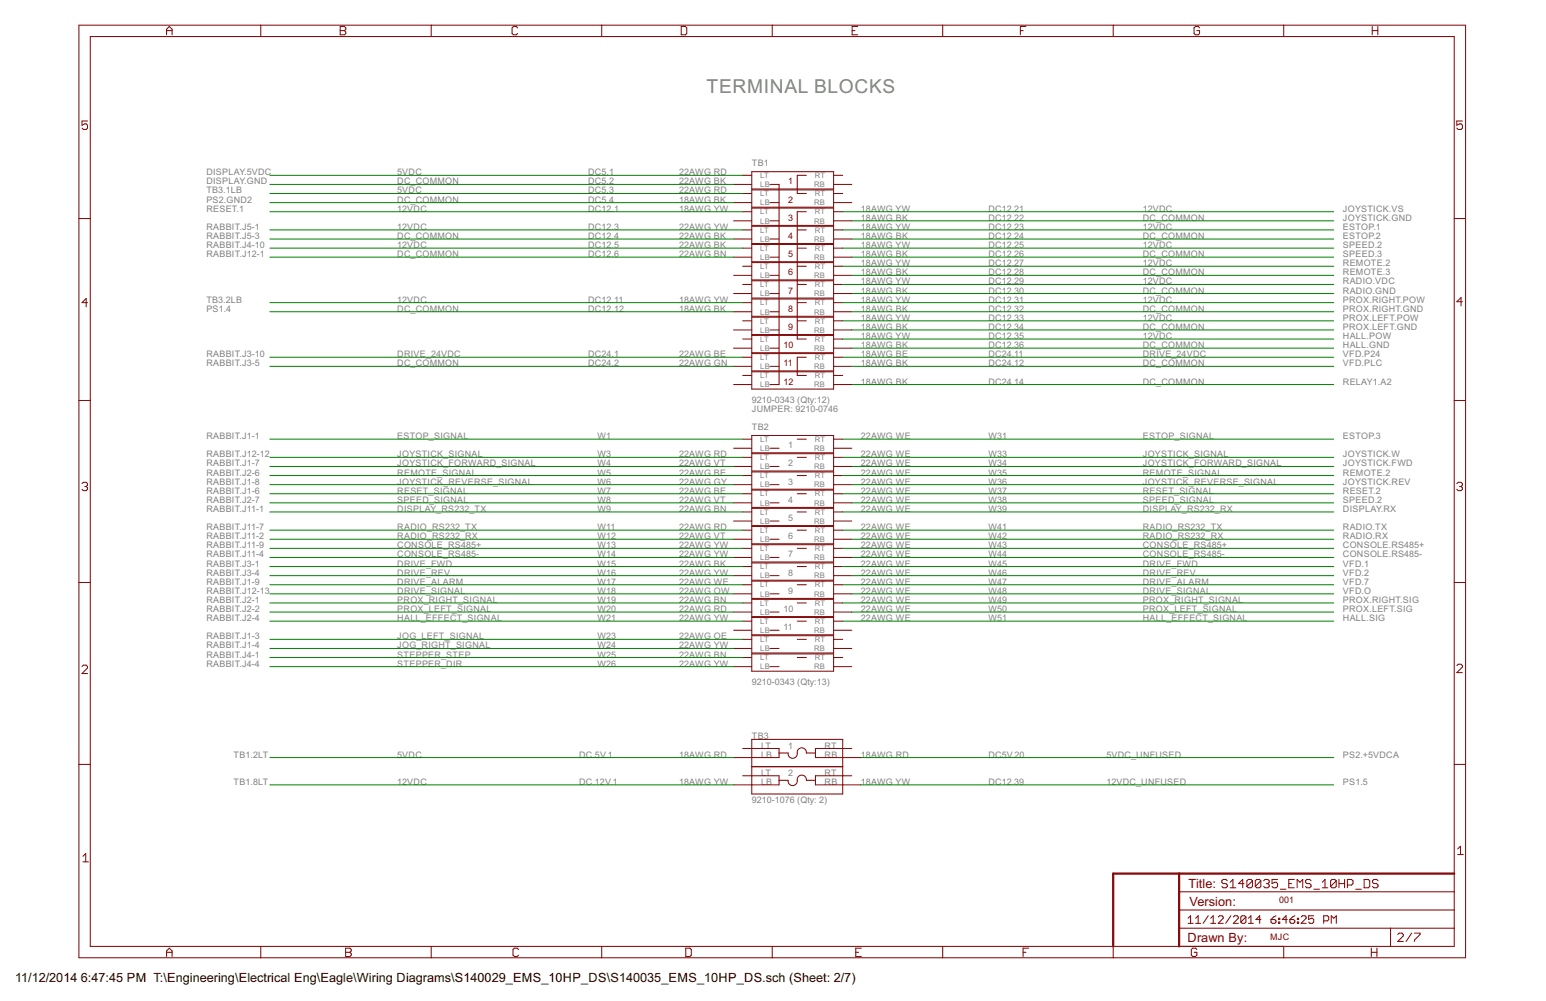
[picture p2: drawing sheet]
<svg xmlns="http://www.w3.org/2000/svg" width="432mm" height="279mm" viewBox="0 0 432 279" stroke-linecap="round" stroke-linejoin="round" font-family="sans-serif">
<g fill="none" stroke="#800000" stroke-width=".28">
<path d="M22 7h387.3v260.3h-387.3zM25.2 10.2h381v254h-381zM46.5 9.7v-1.5l.8-.8 .8 .8v1.5M46.5 8.6h1.6M72.8 7v3.2M95 7.4h1.2l.4 .4v.4l-.4 .4 .4 .3v.4l-.4 .4h-1.2zM95 8.6h1.2M120.4 7v3.2M144.6 7.8l-.4-.4h-.8l-.4 .4v1.5l.4 .4h.8l.4-.4M168.1 7v3.2M190.3 7.4h1.1l.4 .4v1.5l-.4 .4h-1.1zM215.7 7v3.2"/>
<path d="M238 8.6h.8M239.6 7.4h-1.6v2.3h1.6M263.3 7v3.2M285 8.6h.8M286.6 7.4h-1.6v2.3M310.9 7v3.2M335 7.8l-.3-.4h-.8l-.4 .4v1.5l.4 .4h.8l.3-.4v-.7h-.7M358.5 7v3.2M383.3 7.4v2.3M383.3 8.6h1.5M384.8 7.4v2.3M24.4 33.8h-1.5v1.2l1.2-.4 .3 .4v.8l-.3 .3h-.8l-.4-.3"/>
<path d="M408.5 33.8h-1.6v1.2l1.2-.4 .4 .4v.8l-.4 .3h-.8l-.4-.3M204.9 56.6h5.1M204.9 51.5h5.1M207.4 59.1h2.6M207.4 54h2.6M207.4 48.9h2.6M210 47.9h22.8v4.8h-22.8zM210 53h22.8v4.8h-22.8zM210 58.1h22.8v4.8h-22.8zM215.1 51.5h2.5v55.8h-2.5M215.1 56.6h2.5M225.2 48.9h-2.5v5.1h2.5"/>
<path d="M225.2 59.1h-2.5v35.5h2.5M232.8 59.1h2.6M232.8 54h2.6M232.8 56.6h5.1M232.8 48.9h2.6M232.8 51.5h5.1M22 61h3.2M204.9 76.9h5.1M204.9 71.8h5.1M204.9 66.7h5.1M204.9 61.6h5.1M207.4 79.4h2.6"/>
<path d="M207.4 74.3h2.6M207.4 69.3h2.6M207.4 64.2h2.6M210 63.2h22.8v4.8h-22.8zM210 68.2h22.8v4.8h-22.8zM210 73.3h22.8v4.8h-22.8zM210 78.4h22.8v4.8h-22.8zM215.1 76.9h2.5M215.1 71.8h2.5M215.1 66.7h2.5M215.1 61.6h2.5M222.7 79.4h2.5"/>
<path d="M222.7 74.3h2.5M222.7 69.3h2.5M222.7 64.2h2.5M232.8 79.4h2.6M232.8 74.3h2.6M232.8 76.9h5.1M232.8 69.3h2.6M232.8 71.8h5.1M232.8 64.2h2.6M232.8 66.7h5.1M232.8 61.6h5.1M406.2 61h3.1"/>
<path d="M24.4 84.5h-1.5l1.2-1.2v2.4M204.9 87h5.1M204.9 81.9h5.1M204.9 92.1h5.1M204.9 97.2h5.1M207.4 84.5h2.6M207.4 99.7h2.6M207.4 89.6h2.6M207.4 94.6h2.6M210 83.5h22.8v4.8h-22.8zM210 88.5h22.8v4.9h-22.8zM210 93.6h22.8v4.8h-22.8z"/>
<path d="M210 98.7h22.8v4.8h-22.8zM215.1 87h2.5M215.1 81.9h2.5M215.1 92.1h2.5M215.1 97.2h2.5M222.7 84.5h2.5M222.7 89.6h2.5M225.2 99.7h-2.5v5.1h2.5M232.8 84.5h2.6M232.8 99.7h2.6M232.8 87h5.1M232.8 81.9h5.1"/>
<path d="M232.8 89.6h2.6M232.8 92.1h5.1M232.8 94.6h2.6M232.8 97.2h5.1M408.5 84.2h-1.6l1.2-1.1v2.3M22 111.8h3.2M204.9 107.3h5.1M204.9 102.3h5.1M207.4 104.8h2.6M210 103.8h22.8v4.8h-22.8zM215.1 102.3h2.5M232.8 104.8h2.6"/>
<path d="M232.8 107.3h5.1M232.8 102.3h5.1M406.2 111.8h3.1M22.9 135l.4-.4h.8l.3 .4v.4l-.3 .4M23.7 135.8h.4M24.1 135.8l.3 .4v.4l-.3 .3h-.8l-.4-.3M204.9 130.2h5.1M204.9 135.3h5.1M204.9 125.1h5.1M207.4 127.7h2.6M207.4 132.7h2.6M207.4 137.8h2.6"/>
<path d="M207.4 122.6h2.6M210 121.6h22.8v4.8h-22.8zM210 126.6h22.8v4.9h-22.8zM210 131.7h22.8v4.8h-22.8zM210 136.8h22.8v4.8h-22.8zM215.1 130.2h2.5M215.1 135.3h2.5M215.1 125.1h2.5M222.7 127.7h2.5M222.7 132.7h2.5M222.7 137.8h2.5M222.7 122.6h2.5"/>
<path d="M232.8 127.7h2.6M232.8 130.2h5.1M232.8 132.7h2.6M232.8 135.3h5.1M232.8 137.8h2.6M232.8 122.6h2.6M232.8 125.1h5.1M406.9 135l.4-.4h.8l.4 .4v.4l-.4 .4M407.7 135.8h.4M408.1 135.8l.4 .4v.4l-.4 .3h-.8l-.4-.3M204.9 140.4h5.1M204.9 145.4h5.1"/>
<path d="M204.9 150.5h5.1M204.9 155.6h5.1M207.4 142.9h2.6M207.4 148h2.6M207.4 153.1h2.6M207.4 158.1h2.6M210 141.9h22.8v4.8h-22.8zM210 147h22.8v4.8h-22.8zM210 152h22.8v4.9h-22.8zM210 157.1h22.8v4.8h-22.8zM215.1 140.4h2.5M215.1 145.4h2.5"/>
<path d="M215.1 150.5h2.5M215.1 155.6h2.5M222.7 142.9h2.5M222.7 148h2.5M222.7 153.1h2.5M222.7 158.1h2.5M232.8 140.4h5.1M232.8 142.9h2.6M232.8 145.4h5.1M232.8 148h2.6M232.8 150.5h5.1M232.8 153.1h2.6"/>
<path d="M232.8 155.6h5.1M232.8 158.1h2.6M22 162.6h3.2M204.9 160.7h5.1M204.9 165.8h5.1M204.9 170.8h5.1M204.9 175.9h5.1M207.4 163.2h2.6M207.4 168.3h2.6M207.4 173.4h2.6M207.4 178.5h2.6M210 162.2h22.8v4.8h-22.8z"/>
<path d="M210 167.3h22.8v4.8h-22.8zM210 172.4h22.8v4.8h-22.8zM210 177.4h22.8v4.9h-22.8zM215.1 160.7h2.5M215.1 165.8h2.5M215.1 170.8h2.5M215.1 175.9h2.5M222.7 163.2h2.5M222.7 168.3h2.5M222.7 173.4h2.5M222.7 178.5h2.5M232.8 160.7h5.1"/>
<path d="M232.8 163.2h2.6M232.8 165.8h5.1M232.8 168.3h2.6M232.8 170.8h5.1M232.8 173.4h2.6M232.8 175.9h5.1M232.8 178.5h2.6M406.2 162.6h3.1M22.9 186.1l.4-.4h.8l.3 .4v.3l-1.5 1.6h1.5M204.9 181h5.1M204.9 186.1h5.1M207.4 183.5h2.6"/>
<path d="M210 182.5h22.8v4.8h-22.8zM215.1 181h2.5M215.1 186.1h2.5M222.7 183.5h2.5M232.8 181h5.1M232.8 183.5h2.6M232.8 186.1h5.1M406.9 185.8l.4-.4h.8l.4 .4v.4l-1.6 1.5h1.6M22 213.4h3.2M207.4 208.9h10.2v2.6h-12.7M207.4 216.5h10.2v2.6h-12.7M210 206.4h25.4v15.2h-25.4z"/>
<path d="M210 214h25.4M217.6 210.2h2.5a1.31 1.31 0 0 0 1.5 1.5 1.31 1.31 0 0 0 1.1-1.8 1.29 1.29 0 0 1 1.4-1.2 1.29 1.29 0 0 1 1.1 1.5h2.6M217.6 217.8h2.5a1.31 1.31 0 0 0 1.5 1.5 1.31 1.31 0 0 0 1.1-1.8 1.29 1.29 0 0 1 1.4-1.1 1.29 1.29 0 0 1 1.1 1.4h2.6M237.9 208.9h-10.1v2.6h12.7M237.9 216.5h-10.1v2.6h12.7M406.2 213.4h3.1M23.2 239l.7-.8v2.4M407.1 237l.8-.8v2.3M407.1 238.5h1.6M23.2 240.6h1.5M329.3 259.1h76.9M329.3 254h76.9"/>
<path d="M329.3 248.9h76.9M331.8 256.3l.7-.7v2.1M331.8 257.7h1.4M333.9 257.7h1.4M333.9 256.3l.7-.7v2.1M337.5 255.6l-1.5 2.1M338.2 257.7h1.4M338.2 256.3l.7-.7v2.1M340.3 256l.3-.4h.7l.4 .4v.3l-1.4 1.4h1.4M342.8 245.9l-.4-.4h-.8l-.4 .4v.4l.4 .3h.8l.4 .4v.4l-.4 .4h-.8l-.4-.4M343.6 247.8h1.5M343.6 246.3l.8-.8v2.3"/>
<path d="M343.8 255.6l-1.5 2.1M344.5 256l.3-.4h.7l.4 .4v.3l-1.4 1.4h1.4M347.5 246.6h-1.6l1.2-1.1v2.3M348 256v1.4l-.4 .3h-.7l-.3-.3M348 256l-.4-.4h-.7l-.3 .4v1.4M348 256l-1.4 1.4M348.7 257.7h1.4M348.7 256.3l.7-.7v2.1M349.8 245.9l-.4-.4h-.7l-.4 .4v1.5M349.8 245.9v1.5l-.4 .4h-.7l-.4-.4M349.8 245.9l-1.5 1.5M352.1 245.9l-.3-.4h-.8l-.4 .4v1.5"/>
<path d="M352.1 245.9v1.5l-.3 .4h-.8l-.4-.4M352.1 245.9l-1.5 1.5M352.2 256.7h-1.4l1-1.1v2.1M352.9 245.9l.4-.4h.8l.4 .4v.4l-.4 .3M353.7 246.6h.4M354.1 246.6l.4 .4v.4l-.4 .4h-.8l-.4-.4M355 256.7h1l.4 .3v.4l-.4 .3h-.7l-.3-.3zM356.4 255.6l-1.4 1.1M356.8 245.5h-1.5v1.1l.7-.3h.4l.4 .3v.8l-.4 .4h-.7l-.4-.4M357.1 257.4h.3v.3h-.3zM357.1 256.3h.3v.4h-.3zM357.6 248.2h1.6"/>
<path d="M359.6 256.7h-1.5l1.1-1.1v2.1M360 246.6h.7M360.3 256.7h1l.4 .3v.4l-.4 .3h-.7l-.3-.3zM361.5 245.5h-1.5v2.3h1.5M361.7 255.6l-1.4 1.1M362.3 247.8v-2.3l.8 .8 .8-.8v2.3M362.4 257.4h.3v.3h-.3zM362.4 256.3h.3v.4h-.3zM363.4 256l.3-.4h.8l.3 .4v.3l-1.4 1.4h1.4M366.2 245.9l-.4-.4h-.8l-.4 .4v.4l.4 .3h.8l.4 .4v.4l-.4 .4h-.8l-.4-.4M366.9 255.6h-1.4v1.1l.7-.4h.4l.3 .4v.7l-.3 .3h-.7l-.4-.3M367 248.2h1.5"/>
<path d="M369.3 247.8h1.6M369.3 246.3l.8-.8v2.3M369.7 257h1.1l.3-.3v-.7l-.3-.4h-1.1v2.1M371.8 257.7v-2.1l.7 .7 .7-.7v2.1M373.2 245.9l-.4-.4h-.8l-.4 .4v1.5M373.2 245.9v1.5l-.4 .4h-.8l-.4-.4M373.2 245.9l-1.6 1.5M374 246.6h1.5M374 245.5v2.3M375.5 245.5v2.3M376.3 247h1.2l.4-.4v-.7l-.4-.4h-1.2v2.3M378.7 248.2h1.5"/>
<path d="M381 245.5h1.2l.4 .4v1.5l-.4 .4h-1.2zM384.9 245.9l-.4-.4h-.8l-.4 .4v.4l.4 .3h.8l.4 .4v.4l-.4 .4h-.8l-.4-.4M388.4 259.1v5.1M46.5 267v-1.6l.8-.8 .8 .8v1.6M46.5 265.8h1.6M72.8 264.2v3.1M96.5 265.8h1.2M96.5 264.6h1.2l.4 .4v.4l-.4 .4 .4 .4v.4l-.4 .4h-1.2zM120.4 264.2v3.1M144.8 265l-.4-.4h-.7l-.4 .4v1.6l.4 .4h.7l.4-.4M168.1 264.2v3.1M191.5 264.6h1.2l.4 .4v1.6l-.4 .4h-1.2z"/>
<path d="M215.7 264.2v3.1M239 265.8h.8M240.6 264.6h-1.6v2.4h1.6M263.3 264.2v3.1M285.7 265.8h.8M287.3 264.6h-1.6v2.4M310.9 264.2v3.1M334.3 265l-.4-.4h-.8l-.4 .4v1.6l.4 .4h.8l.4-.4v-.8h-.8M358.5 264.2v3.1M383 265.8h1.6M383 264.6v2.4M384.6 264.6v2.4"/>
<path d="M390.4 260.8l.4-.3h.8l.3 .3v.4l-1.5 1.6h1.5M394.3 260.5l-1.6 2.3M395.1 260.5h1.5v.3l-1.5 1.6v.4"/>
</g>
<path d="M329.3 243.8v20.4M406.2 243.8h-95.3v20.4" fill="none" stroke="#800000" stroke-width=".61"/>
<g fill="none" stroke="#008000" stroke-width=".28">
<path d="M75.4 59.1h132M75.4 51.5h129.5M75.4 56.6h129.5M75.4 48.9h132M75.4 54h132M235.4 59.1h137.1M75.4 64.2h132M75.4 69.3h132M75.4 71.8h129.5M75.4 66.7h129.5M235.4 64.2h137.1M235.4 69.3h137.1"/>
<path d="M235.4 74.3h137.1M235.4 79.4h137.1M237.9 71.8h134.6M237.9 61.6h134.6M237.9 66.7h134.6M237.9 76.9h134.6M75.4 84.5h132M75.4 87h129.5M75.4 99.7h132M235.4 84.5h137.1M235.4 89.6h137.1M235.4 94.6h137.1"/>
<path d="M235.4 99.7h137.1M237.9 87h134.6M237.9 81.9h134.6M237.9 92.1h134.6M237.9 97.2h134.6M75.4 102.3h129.5M237.9 102.3h134.6M237.9 107.3h134.6M75.4 127.7h132M75.4 130.2h129.5M75.4 132.7h132M75.4 135.3h129.5"/>
<path d="M75.4 137.8h132M75.4 122.6h132M235.4 127.7h137.1M235.4 132.7h137.1M235.4 137.8h137.1M235.4 122.6h137.1M237.9 130.2h134.6M237.9 135.3h134.6M75.4 142.9h132M75.4 148h132M75.4 150.5h129.5M75.4 153.1h132"/>
<path d="M75.4 155.6h129.5M75.4 158.1h132M75.4 140.4h129.5M235.4 142.9h137.1M235.4 148h137.1M235.4 153.1h137.1M235.4 158.1h137.1M237.9 150.5h134.6M237.9 155.6h134.6M237.9 140.4h134.6M75.4 173.4h132M75.4 160.7h129.5"/>
<path d="M75.4 163.2h132M75.4 165.8h129.5M75.4 168.3h132M75.4 170.8h129.5M75.4 178.5h132M235.4 173.4h137.1M235.4 163.2h137.1M235.4 168.3h137.1M237.9 160.7h134.6M237.9 165.8h134.6M237.9 170.8h134.6M75.4 181h129.5"/>
<path d="M75.4 183.5h132M75.4 186.1h129.5M75.4 219.1h129.5M75.4 211.5h129.5M240.5 219.1h132M240.5 211.5h132"/>
</g>
<text font-size="6" fill="#808080" x="197.4" y="26.1">TERMINAL BLOCKS</text>
<g font-size="4" fill="#800000">
<text x="331.9" y="247.8">Title:</text>
<text x="332.2" y="252.9">Version:</text>
<text x="331.7" y="263">Drawn By:</text>
</g>
<g font-size="4">
<text x="4.2" y="274.2">11/12/2014</text>
<text x="22.6" y="274.2">6:47:45 PM T:\Engineering\Electrical Eng\Eagle\Wiring Diagrams\S140029_EMS_10HP_DS\S140035_EMS_10HP_DS.sch (Sheet: 2/7)</text>
</g>
<g font-size="2.8" fill="#808080">
<text x="210" y="46.4">TB1</text>
<text x="57.6" y="48.9">DISPLAY.5VDC</text>
<text x="57.6" y="51.5">DISPLAY.GND</text>
<text x="110.9" y="48.9">5VDC</text>
<text x="111" y="51.5">DC_COMMON</text>
<text x="164.3" y="48.9">DC5.1</text>
<text x="164.3" y="51.5">DC5.2</text>
<text x="189.7" y="48.9">22AWG RD</text>
<text x="189.7" y="51.5">22AWG BK</text>
<text x="57.6" y="54">TB3.1LB</text>
<text x="57.6" y="56.5">PS2.GND2</text>
<text x="57.6" y="59.1">RESET.1</text>
<text x="110.9" y="59.1">12VDC</text>
<text x="110.9" y="54">5VDC</text>
<text x="111" y="56.5">DC_COMMON</text>
<text x="164.3" y="54">DC5.3</text>
<text x="164.3" y="56.5">DC5.4</text>
<text x="164.3" y="59.1">DC12.1</text>
<text x="189.7" y="59.1">18AWG YW</text>
<text x="189.7" y="56.5">18AWG BK</text>
<text x="189.7" y="54">22AWG RD</text>
<text x="240.4" y="59.1">18AWG YW</text>
<text x="276" y="59.1">DC12.21</text>
<text x="319.2" y="59.1">12VDC</text>
<text x="375.1" y="59.1">JOYSTICK.VS</text>
<text x="57.6" y="64.2">RABBIT.J5-1</text>
<text x="110.9" y="64.2">12VDC</text>
<text x="164.3" y="64.2">DC12.3</text>
<text x="189.7" y="64.2">22AWG YW</text>
<text x="240.4" y="64.2">18AWG YW</text>
<text x="240.4" y="61.6">18AWG BK</text>
<text x="276" y="61.6">DC12.22</text>
<text x="276" y="64.2">DC12.23</text>
<text x="319.2" y="64.2">12VDC</text>
<text x="319.2" y="61.6">DC_COMMON</text>
<text x="375.1" y="64.2">ESTOP.1</text>
<text x="375.1" y="61.6">JOYSTICK.GND</text>
<text x="57.6" y="66.7">RABBIT.J5-3</text>
<text x="57.6" y="71.8">RABBIT.J12-1</text>
<text x="57.6" y="69.2">RABBIT.J4-10</text>
<text x="110.9" y="69.2">12VDC</text>
<text x="111" y="66.7">DC_COMMON</text>
<text x="111" y="71.8">DC_COMMON</text>
<text x="164.3" y="66.7">DC12.4</text>
<text x="164.3" y="71.8">DC12.6</text>
<text x="164.3" y="69.2">DC12.5</text>
<text x="189.7" y="66.7">22AWG BK</text>
<text x="189.7" y="69.2">22AWG BK</text>
<text x="189.7" y="71.8">22AWG BN</text>
<text x="240.4" y="69.2">18AWG YW</text>
<text x="240.4" y="66.7">18AWG BK</text>
<text x="240.4" y="71.8">18AWG BK</text>
<text x="276" y="66.7">DC12.24</text>
<text x="276" y="69.2">DC12.25</text>
<text x="276" y="71.8">DC12.26</text>
<text x="319.2" y="69.2">12VDC</text>
<text x="319.2" y="71.8">DC_COMMON</text>
<text x="319.2" y="66.7">DC_COMMON</text>
<text x="375.1" y="69.2">SPEED.2</text>
<text x="375.1" y="66.7">ESTOP.2</text>
<text x="375.1" y="71.8">SPEED.3</text>
<text x="240.4" y="74.3">18AWG YW</text>
<text x="240.4" y="76.9">18AWG BK</text>
<text x="276" y="74.3">DC12.27</text>
<text x="276" y="76.9">DC12.28</text>
<text x="319.2" y="74.3">12VDC</text>
<text x="319.2" y="76.9">DC_COMMON</text>
<text x="375.1" y="74.3">REMOTE.2</text>
<text x="375.1" y="76.9">REMOTE.3</text>
<text x="240.4" y="79.4">18AWG YW</text>
<text x="240.4" y="81.9">18AWG BK</text>
<text x="276" y="79.4">DC12.29</text>
<text x="276" y="81.9">DC12.30</text>
<text x="319.2" y="79.4">12VDC</text>
<text x="319.2" y="81.9">DC_COMMON</text>
<text x="375.1" y="79.4">RADIO.VDC</text>
<text x="375.1" y="81.9">RADIO.GND</text>
<text x="57.6" y="87">PS1.4</text>
<text x="57.6" y="84.5">TB3.2LB</text>
<text x="110.9" y="84.5">12VDC</text>
<text x="111" y="87">DC_COMMON</text>
<text x="164.3" y="84.5">DC12.11</text>
<text x="164.3" y="87">DC12.12</text>
<text x="189.7" y="84.5">18AWG YW</text>
<text x="189.7" y="87">18AWG BK</text>
<text x="240.4" y="84.5">18AWG YW</text>
<text x="240.4" y="89.6">18AWG YW</text>
<text x="240.4" y="87">18AWG BK</text>
<text x="276" y="84.5">DC12.31</text>
<text x="276" y="87">DC12.32</text>
<text x="276" y="89.6">DC12.33</text>
<text x="319.2" y="84.5">12VDC</text>
<text x="319.2" y="89.6">12VDC</text>
<text x="319.2" y="87">DC_COMMON</text>
<text x="375.1" y="84.5">PROX.RIGHT.POW</text>
<text x="375.1" y="89.6">PROX.LEFT.POW</text>
<text x="375.1" y="87">PROX.RIGHT.GND</text>
<text x="240.4" y="94.6">18AWG YW</text>
<text x="240.4" y="92.1">18AWG BK</text>
<text x="276" y="92.1">DC12.34</text>
<text x="276" y="94.6">DC12.35</text>
<text x="319.2" y="94.6">12VDC</text>
<text x="319.2" y="92.1">DC_COMMON</text>
<text x="375.1" y="94.6">HALL.POW</text>
<text x="375.1" y="92.1">PROX.LEFT.GND</text>
<text x="57.6" y="99.7">RABBIT.J3-10</text>
<text x="111" y="99.7">DRIVE_24VDC</text>
<text x="164.3" y="99.7">DC24.1</text>
<text x="189.7" y="99.7">22AWG BE</text>
<text x="240.4" y="99.7">18AWG BE</text>
<text x="240.4" y="97.2">18AWG BK</text>
<text x="276" y="99.7">DC24.11</text>
<text x="276" y="97.2">DC12.36</text>
<text x="319.2" y="97.2">DC_COMMON</text>
<text x="319.2" y="99.7">DRIVE_24VDC</text>
<text x="375.1" y="99.7">VFD.P24</text>
<text x="375.1" y="97.2">HALL.GND</text>
<text x="57.6" y="102.3">RABBIT.J3-5</text>
<text x="111" y="102.3">DC_COMMON</text>
<text x="164.3" y="102.3">DC24.2</text>
<text x="189.7" y="102.3">22AWG GN</text>
<text x="240.4" y="102.3">18AWG BK</text>
<text x="240.4" y="107.3">18AWG BK</text>
<text x="276" y="102.3">DC24.12</text>
<text x="276" y="107.3">DC24.14</text>
<text x="319.2" y="102.3">DC_COMMON</text>
<text x="319.2" y="107.3">DC_COMMON</text>
<text x="375.1" y="102.3">VFD.PLC</text>
<text x="375.1" y="107.3">RELAY1.A2</text>
<text x="210" y="112.4">9210-0343 (Qty:12)</text>
<text x="210" y="115">JUMPER: 9210-0746</text>
<text x="57.6" y="122.6">RABBIT.J1-1</text>
<text x="111" y="122.6">ESTOP_SIGNAL</text>
<text x="166.8" y="122.6">W1</text>
<text x="210" y="120">TB2</text>
<text x="220.1" y="125.1">1</text>
<text x="240.4" y="122.6">22AWG WE</text>
<text x="276" y="122.6">W31</text>
<text x="319.2" y="122.6">ESTOP_SIGNAL</text>
<text x="375.1" y="122.6">ESTOP.3</text>
<text x="57.6" y="127.7">RABBIT.J12-12</text>
<text x="57.6" y="130.2">RABBIT.J1-7</text>
<text x="111" y="127.7">JOYSTICK_SIGNAL</text>
<text x="111" y="130.2">JOYSTICK_FORWARD_SIGNAL</text>
<text x="166.8" y="127.7">W3</text>
<text x="166.8" y="130.2">W4</text>
<text x="189.7" y="127.7">22AWG RD</text>
<text x="189.7" y="130.2">22AWG VT</text>
<text x="220.1" y="130.2">2</text>
<text x="240.4" y="127.7">22AWG WE</text>
<text x="240.4" y="130.2">22AWG WE</text>
<text x="276" y="127.7">W33</text>
<text x="276" y="130.2">W34</text>
<text x="319.2" y="127.7">JOYSTICK_SIGNAL</text>
<text x="319.2" y="130.2">JOYSTICK_FORWARD_SIGNAL</text>
<text x="375.1" y="127.7">JOYSTICK.W</text>
<text x="375.1" y="130.2">JOYSTICK.FWD</text>
<text x="57.6" y="132.7">RABBIT.J2-6</text>
<text x="57.6" y="135.3">RABBIT.J1-8</text>
<text x="57.6" y="137.8">RABBIT.J1-6</text>
<text x="111" y="132.7">REMOTE_SIGNAL</text>
<text x="111" y="135.3">JOYSTICK_REVERSE_SIGNAL</text>
<text x="111" y="137.8">RESET_SIGNAL</text>
<text x="166.8" y="132.7">W5</text>
<text x="166.8" y="135.3">W6</text>
<text x="166.8" y="137.8">W7</text>
<text x="189.7" y="132.7">22AWG BE</text>
<text x="189.7" y="137.8">22AWG BE</text>
<text x="189.7" y="135.3">22AWG GY</text>
<text x="220.1" y="135.3">3</text>
<text x="240.4" y="132.7">22AWG WE</text>
<text x="240.4" y="135.3">22AWG WE</text>
<text x="240.4" y="137.8">22AWG WE</text>
<text x="276" y="132.7">W35</text>
<text x="276" y="135.3">W36</text>
<text x="276" y="137.8">W37</text>
<text x="319.2" y="132.7">REMOTE_SIGNAL</text>
<text x="319.2" y="135.3">JOYSTICK_REVERSE_SIGNAL</text>
<text x="319.2" y="137.8">RESET_SIGNAL</text>
<text x="375.1" y="135.3">JOYSTICK.REV</text>
<text x="375.1" y="132.7">REMOTE.2</text>
<text x="375.1" y="137.8">RESET.2</text>
<text x="57.6" y="140.4">RABBIT.J2-7</text>
<text x="57.6" y="142.9">RABBIT.J11-1</text>
<text x="111" y="140.4">SPEED_SIGNAL</text>
<text x="111" y="142.9">DISPLAY_RS232_TX</text>
<text x="166.8" y="142.9">W9</text>
<text x="166.8" y="140.4">W8</text>
<text x="189.7" y="140.4">22AWG VT</text>
<text x="189.7" y="142.9">22AWG BN</text>
<text x="220.1" y="140.4">4</text>
<text x="240.4" y="140.4">22AWG WE</text>
<text x="240.4" y="142.9">22AWG WE</text>
<text x="276" y="140.4">W38</text>
<text x="276" y="142.9">W39</text>
<text x="319.2" y="142.9">DISPLAY_RS232_RX</text>
<text x="319.2" y="140.4">SPEED_SIGNAL</text>
<text x="375.1" y="140.4">SPEED.2</text>
<text x="375.1" y="142.9">DISPLAY.RX</text>
<text x="57.6" y="148">RABBIT.J11-7</text>
<text x="111" y="148">RADIO_RS232_TX</text>
<text x="166.8" y="148">W11</text>
<text x="189.7" y="148">22AWG RD</text>
<text x="220.1" y="145.4">5</text>
<text x="240.4" y="148">22AWG WE</text>
<text x="276" y="148">W41</text>
<text x="319.2" y="148">RADIO_RS232_TX</text>
<text x="375.1" y="148">RADIO.TX</text>
<text x="57.6" y="150.5">RABBIT.J11-2</text>
<text x="57.6" y="153.1">RABBIT.J11-9</text>
<text x="57.6" y="155.6">RABBIT.J11-4</text>
<text x="111" y="150.5">RADIO_RS232_RX</text>
<text x="111" y="153.1">CONSOLE_RS485+</text>
<text x="111" y="155.6">CONSOLE_RS485-</text>
<text x="166.8" y="150.5">W12</text>
<text x="166.8" y="153.1">W13</text>
<text x="166.8" y="155.6">W14</text>
<text x="189.7" y="155.6">22AWG YW</text>
<text x="189.7" y="150.5">22AWG VT</text>
<text x="189.7" y="153.1">22AWG YW</text>
<text x="220.1" y="150.5">6</text>
<text x="220.1" y="155.6">7</text>
<text x="240.4" y="150.5">22AWG WE</text>
<text x="240.4" y="153.1">22AWG WE</text>
<text x="240.4" y="155.6">22AWG WE</text>
<text x="276" y="150.5">W42</text>
<text x="276" y="153.1">W43</text>
<text x="276" y="155.6">W44</text>
<text x="319.2" y="150.5">RADIO_RS232_RX</text>
<text x="319.2" y="153.1">CONSOLE_RS485+</text>
<text x="319.2" y="155.6">CONSOLE_RS485-</text>
<text x="375.1" y="150.5">RADIO.RX</text>
<text x="375.1" y="153.1">CONSOLE.RS485+</text>
<text x="375.1" y="155.6">CONSOLE.RS485-</text>
<text x="57.6" y="158.1">RABBIT.J3-1</text>
<text x="57.6" y="160.7">RABBIT.J3-4</text>
<text x="111" y="158.1">DRIVE_FWD</text>
<text x="111" y="160.7">DRIVE_REV</text>
<text x="166.8" y="158.1">W15</text>
<text x="166.8" y="160.7">W16</text>
<text x="189.7" y="160.7">22AWG YW</text>
<text x="189.7" y="158.1">22AWG BK</text>
<text x="220.1" y="160.7">8</text>
<text x="240.4" y="160.7">22AWG WE</text>
<text x="240.4" y="158.1">22AWG WE</text>
<text x="276" y="158.1">W45</text>
<text x="276" y="160.7">W46</text>
<text x="319.2" y="158.1">DRIVE_FWD</text>
<text x="319.2" y="160.7">DRIVE_REV</text>
<text x="375.1" y="158.1">VFD.1</text>
<text x="375.1" y="160.7">VFD.2</text>
<text x="57.6" y="163.2">RABBIT.J1-9</text>
<text x="57.6" y="165.8">RABBIT.J12-13</text>
<text x="111" y="163.2">DRIVE_ALARM</text>
<text x="111" y="165.8">DRIVE_SIGNAL</text>
<text x="166.8" y="163.2">W17</text>
<text x="166.8" y="165.8">W18</text>
<text x="189.7" y="163.2">22AWG WE</text>
<text x="189.7" y="165.8">22AWG OW</text>
<text x="220.1" y="165.8">9</text>
<text x="240.4" y="163.2">22AWG WE</text>
<text x="240.4" y="165.8">22AWG WE</text>
<text x="276" y="163.2">W47</text>
<text x="276" y="165.8">W48</text>
<text x="319.2" y="163.2">DRIVE_ALARM</text>
<text x="319.2" y="165.8">DRIVE_SIGNAL</text>
<text x="375.1" y="165.8">VFD.O</text>
<text x="375.1" y="163.2">VFD.7</text>
<text x="57.6" y="168.3">RABBIT.J2-1</text>
<text x="57.6" y="170.8">RABBIT.J2-2</text>
<text x="57.6" y="173.4">RABBIT.J2-4</text>
<text x="111" y="173.4">HALL_EFFECT_SIGNAL</text>
<text x="111" y="168.3">PROX_RIGHT_SIGNAL</text>
<text x="111" y="170.8">PROX_LEFT_SIGNAL</text>
<text x="166.8" y="168.3">W19</text>
<text x="166.8" y="170.8">W20</text>
<text x="166.8" y="173.4">W21</text>
<text x="189.7" y="173.4">22AWG YW</text>
<text x="189.7" y="170.8">22AWG RD</text>
<text x="189.7" y="168.3">22AWG BN</text>
<text x="218.9" y="170.8">10</text>
<text x="240.4" y="168.3">22AWG WE</text>
<text x="240.4" y="170.8">22AWG WE</text>
<text x="240.4" y="173.4">22AWG WE</text>
<text x="276" y="168.3">W49</text>
<text x="276" y="170.8">W50</text>
<text x="276" y="173.4">W51</text>
<text x="319.2" y="173.4">HALL_EFFECT_SIGNAL</text>
<text x="319.2" y="168.3">PROX_RIGHT_SIGNAL</text>
<text x="319.2" y="170.8">PROX_LEFT_SIGNAL</text>
<text x="375.1" y="168.3">PROX.RIGHT.SIG</text>
<text x="375.1" y="170.8">PROX.LEFT.SIG</text>
<text x="375.1" y="173.4">HALL.SIG</text>
<text x="57.6" y="178.4">RABBIT.J1-3</text>
<text x="111" y="178.4">JOG_LEFT_SIGNAL</text>
<text x="166.8" y="178.4">W23</text>
<text x="189.7" y="178.4">22AWG OE</text>
<text x="218.9" y="175.9">11</text>
<text x="57.6" y="181">RABBIT.J1-4</text>
<text x="57.6" y="183.5">RABBIT.J4-1</text>
<text x="111" y="181">JOG_RIGHT_SIGNAL</text>
<text x="111" y="183.5">STEPPER_STEP</text>
<text x="166.8" y="181">W24</text>
<text x="166.8" y="183.5">W25</text>
<text x="189.7" y="181">22AWG YW</text>
<text x="189.7" y="183.5">22AWG BN</text>
<text x="57.6" y="186.1">RABBIT.J4-4</text>
<text x="111" y="186.1">STEPPER_DIR</text>
<text x="166.8" y="186.1">W26</text>
<text x="189.7" y="186.1">22AWG YW</text>
<text x="210" y="191.1">9210-0343 (Qty:13)</text>
<text x="210" y="206.4">TB3</text>
<text x="212.6" y="208.9">LT</text>
<text x="220.1" y="208.9">1</text>
<text x="230.3" y="208.9">RT</text>
<text x="65.3" y="211.5">TB1.2LT</text>
<text x="110.9" y="211.5">5VDC</text>
<text x="161.8" y="211.5">DC.5V.1</text>
<text x="189.7" y="211.5">18AWG RD</text>
<text x="212.6" y="211.5">LB</text>
<text x="230.3" y="211.5">RB</text>
<text x="240.4" y="211.5">18AWG RD</text>
<text x="276" y="211.5">DC5V.20</text>
<text x="309" y="211.5">5VDC_UNFUSED</text>
<text x="375.1" y="211.5">PS2.+5VDCA</text>
<text x="65.3" y="219.1">TB1.8LT</text>
<text x="110.9" y="219.1">12VDC</text>
<text x="161.8" y="219.1">DC.12V.1</text>
<text x="189.7" y="219.1">18AWG YW</text>
<text x="212.6" y="216.5">LT</text>
<text x="212.6" y="219.1">LB</text>
<text x="220.1" y="216.5">2</text>
<text x="230.3" y="216.5">RT</text>
<text x="230.3" y="219.1">RB</text>
<text x="240.4" y="219.1">18AWG YW</text>
<text x="276" y="219.1">DC12.39</text>
<text x="309" y="219.1">12VDC_UNFUSED</text>
<text x="375.1" y="219.1">PS1.5</text>
<text x="210" y="224.2">9210-1076 (Qty: 2)</text>
</g>
<g font-size="2.8" fill="#800000">
<text x="220.1" y="51.5">1</text>
<text x="220.1" y="56.5">2</text>
<text x="220.1" y="61.6">3</text>
<text x="220.1" y="66.7">4</text>
<text x="220.1" y="71.8">5</text>
<text x="220.1" y="76.9">6</text>
<text x="220.1" y="81.9">7</text>
<text x="220.1" y="87">8</text>
<text x="220.1" y="92.1">9</text>
<text x="218.9" y="97.2">10</text>
<text x="218.9" y="102.3">11</text>
<text x="218.9" y="107.3">12</text>
<text x="357.3" y="252.1">001</text>
<text x="354.8" y="262.3">MJC</text>
</g>
<g font-size="2.4" fill="#808080">
<text x="212.3" y="49.7">LT</text>
<text x="212.3" y="52.2">LB</text>
<text x="227.4" y="52.2">RB</text>
<text x="227.5" y="49.7">RT</text>
<text x="212.3" y="59.9">LT</text>
<text x="212.3" y="54.8">LT</text>
<text x="212.3" y="57.3">LB</text>
<text x="227.4" y="57.3">RB</text>
<text x="227.5" y="59.9">RT</text>
<text x="227.5" y="54.8">RT</text>
<text x="212.3" y="64.9">LT</text>
<text x="212.3" y="62.4">LB</text>
<text x="227.4" y="62.4">RB</text>
<text x="227.5" y="64.9">RT</text>
<text x="212.3" y="70">LT</text>
<text x="212.3" y="67.5">LB</text>
<text x="227.4" y="67.5">RB</text>
<text x="227.5" y="70">RT</text>
<text x="212.3" y="75.1">LT</text>
<text x="212.3" y="77.6">LB</text>
<text x="212.3" y="72.5">LB</text>
<text x="227.4" y="77.6">RB</text>
<text x="227.4" y="72.5">RB</text>
<text x="227.5" y="75.1">RT</text>
<text x="212.3" y="80.2">LT</text>
<text x="212.3" y="82.7">LB</text>
<text x="227.4" y="82.7">RB</text>
<text x="227.5" y="80.2">RT</text>
<text x="212.3" y="85.2">LT</text>
<text x="212.3" y="87.8">LB</text>
<text x="227.4" y="87.8">RB</text>
<text x="227.5" y="85.2">RT</text>
<text x="212.3" y="90.3">LT</text>
<text x="212.3" y="92.9">LB</text>
<text x="212.3" y="95.4">LT</text>
<text x="227.4" y="92.9">RB</text>
<text x="227.5" y="90.3">RT</text>
<text x="227.5" y="95.4">RT</text>
<text x="212.3" y="100.5">LT</text>
<text x="212.3" y="97.9">LB</text>
<text x="227.4" y="97.9">RB</text>
<text x="227.5" y="100.5">RT</text>
<text x="212.3" y="105.6">LT</text>
<text x="212.3" y="103">LB</text>
<text x="227.4" y="103">RB</text>
<text x="227.5" y="105.6">RT</text>
<text x="212.3" y="108.1">LB</text>
<text x="227.4" y="108.1">RB</text>
<text x="212.3" y="123.3">LT</text>
<text x="212.3" y="125.9">LB</text>
<text x="227.4" y="125.9">RB</text>
<text x="227.5" y="123.3">RT</text>
<text x="212.3" y="128.4">LT</text>
<text x="212.3" y="131">LB</text>
<text x="227.4" y="131">RB</text>
<text x="227.5" y="128.4">RT</text>
<text x="212.3" y="133.5">LT</text>
<text x="212.3" y="136">LB</text>
<text x="227.4" y="136">RB</text>
<text x="227.5" y="133.5">RT</text>
<text x="212.3" y="138.6">LT</text>
<text x="212.3" y="141.1">LB</text>
<text x="212.3" y="143.7">LT</text>
<text x="227.4" y="141.1">RB</text>
<text x="227.5" y="138.6">RT</text>
<text x="227.5" y="143.7">RT</text>
<text x="212.3" y="146.2">LB</text>
<text x="212.3" y="148.7">LT</text>
<text x="227.4" y="146.2">RB</text>
<text x="227.5" y="148.7">RT</text>
<text x="212.3" y="151.3">LB</text>
<text x="212.3" y="153.8">LT</text>
<text x="227.4" y="151.3">RB</text>
<text x="227.5" y="153.8">RT</text>
<text x="212.3" y="156.4">LB</text>
<text x="212.3" y="158.9">LT</text>
<text x="212.3" y="161.4">LB</text>
<text x="227.4" y="156.4">RB</text>
<text x="227.4" y="161.4">RB</text>
<text x="227.5" y="158.9">RT</text>
<text x="212.3" y="164">LT</text>
<text x="212.3" y="166.5">LB</text>
<text x="227.4" y="166.5">RB</text>
<text x="227.5" y="164">RT</text>
<text x="212.3" y="169.1">LT</text>
<text x="212.3" y="171.6">LB</text>
<text x="227.4" y="171.6">RB</text>
<text x="227.5" y="169.1">RT</text>
<text x="212.3" y="174.1">LT</text>
<text x="212.3" y="176.7">LB</text>
<text x="212.3" y="179.2">LT</text>
<text x="227.4" y="176.7">RB</text>
<text x="227.5" y="174.1">RT</text>
<text x="227.5" y="179.2">RT</text>
<text x="212.3" y="181.8">LB</text>
<text x="212.3" y="184.3">LT</text>
<text x="227.4" y="181.8">RB</text>
<text x="227.5" y="184.3">RT</text>
<text x="212.3" y="186.8">LB</text>
<text x="227.4" y="186.8">RB</text>
</g>
</svg>
